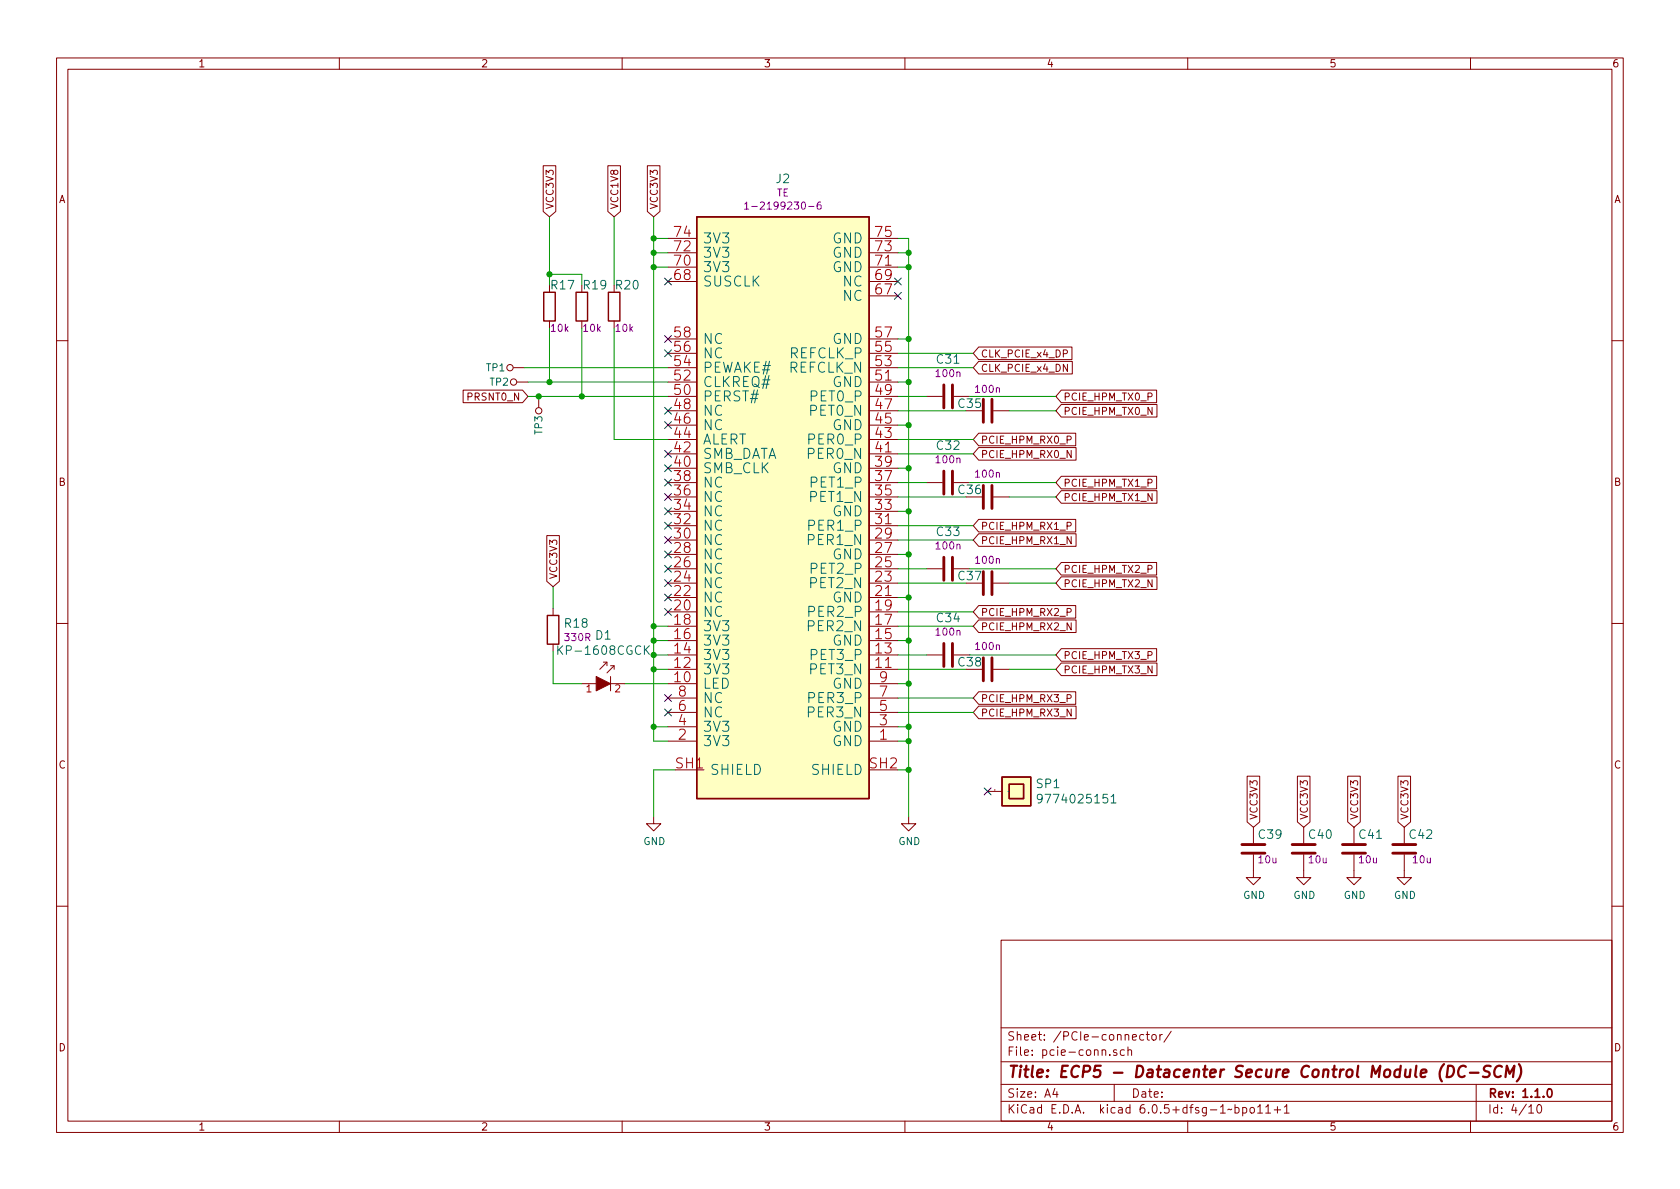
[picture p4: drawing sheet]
<svg xmlns="http://www.w3.org/2000/svg" width="297mm" height="210mm" viewBox="0 0 297 210" stroke-linecap="round" stroke-linejoin="round" font-family="sans-serif">
<g fill="none" stroke="#840000" stroke-width=".18">
<path d="M10 10.2h277v190.1h-277zM12 12.2h273v186.1h-273zM60 10.2v2M110 10.2v2M160 10.2v2M210 10.2v2M260 10.2v2M96 29.3h2.3v8.1l-1.1 .9-1.2-.9zM107.5 29.3h2.2v8.1l-1.1 .9-1.1-.9zM114.5 29.3h2.2v8.1l-1.1 .9-1.1-.9zM97.2 56.8v1.2M102.9 56.8v1.2"/>
<path d="M108.6 56.8v1.2M118.1 59.9h5.1M118.1 49.8h5.1M118.1 47.2h5.1M118.1 44.7h5.1M118.1 42.2h5.1M153.7 59.9h5M153.7 52.3h5M153.7 49.8h5M153.7 47.2h5M153.7 44.7h5M153.7 42.2h5"/>
<path d="M10 60.2h2M81.9 69h10.5l.9 1.1-.9 1.1h-10.5zM90.8 65h1.9M91.4 67.6h1.9M95.2 70.1v1.9M118.1 72.6h5.1M118.1 67.6h5.1M118.1 65h5.1M118.1 77.7h5.1M118.1 75.2h5.1M118.1 70.1h5.1M118.1 62.5h5.1"/>
<path d="M153.7 72.6h5M153.7 67.6h5M153.7 65h5M153.7 77.7h5M153.7 75.2h5M153.7 70.1h5M153.7 62.5h5M163.8 70.1h2.8M168.7 70.1h2.7M173 61.4h16.5v2.2h-16.5l-.9-1.1zM173 76.6h17.2v2.2h-17.2l-.9-1.1zM173 79.1h17.3v2.3h-17.3l-.9-1.1z"/>
<path d="M173 63.9h16.6v2.2h-16.6l-.9-1.1zM175.6 72.6h2.8M187.6 71.5h17v2.2h-17l-.9-1.1zM187.6 69h16.9v2.2h-16.9l-.9-1.1zM285 60.2h2M96.7 94.7h2.2v8.1l-1.1 1-1.1-1zM118.1 98h5.1M118.1 95.5h5.1M118.1 93h5.1M118.1 90.4h5.1M118.1 87.9h5.1M118.1 85.3h5.1"/>
<path d="M118.1 82.8h5.1M118.1 80.3h5.1M153.7 98h5M153.7 95.5h5M153.7 93h5M153.7 90.4h5M153.7 87.9h5M153.7 85.3h5M153.7 82.8h5M153.7 80.3h5M163.8 85.3h2.8M168.7 85.3h2.7"/>
<path d="M173 94.4h17.3v2.2h-17.3l-.9-1.1zM173 91.8h17.2v2.3h-17.2l-.9-1.1zM175.6 87.9h2.8M187.6 84.2h16.9v2.2h-16.9l-.9-1.1zM187.6 86.8h17v2.2h-17l-.9-1.1zM187.6 99.5h16.9v2.2h-16.9l-.9-1.1zM10 110.2h2M97.8 107.6v1.2M97.8 113.9v1.3M106.7 117.1h.6v.6M107.3 117.1l-1.3 1.3M107.9 117.7h.7v.7"/>
<path d="M107.9 119.6v2.6M108.6 117.7l-1.3 1.3M118.1 115.8h5.1M118.1 100.6h5.1M118.1 103.1h5.1M118.1 118.4h5.1M118.1 113.3h5.1M118.1 110.7h5.1M118.1 108.2h5.1M118.1 105.7h5.1M153.7 115.8h5M153.7 100.6h5"/>
<path d="M153.7 103.1h5M153.7 118.4h5M153.7 113.3h5M153.7 110.7h5M153.7 108.2h5M153.7 105.7h5M163.8 115.8h2.8M163.8 100.6h2.8M168.7 115.8h2.7M168.7 100.6h2.7M173 109.6h17.3v2.2h-17.3l-.9-1.1zM173 107.1h17.2v2.2h-17.2l-.9-1.1z"/>
<path d="M175.6 103.1h2.8M175.6 118.4h2.8M187.6 117.2h17v2.3h-17l-.9-1.1zM187.6 114.7h16.9v2.2h-16.9l-.9-1.1zM187.6 102h17v2.2h-17l-.9-1.1zM285 110.2h2M102.9 120.9h2.5M107.9 120.9h2.6M118.1 131.1h5.1M118.1 120.9h5.1M118.1 128.5h5.1M118.1 126h5.1"/>
<path d="M118.1 123.4h5.1M119.4 136.1h5.1M153.7 131.1h5M153.7 120.9h5M153.7 128.5h5M153.7 126h5M153.7 123.4h5M153.7 136.1h5M173 124.9h17.3v2.2h-17.3l-.9-1.1zM173 122.3h17.2v2.2h-17.2l-.9-1.1zM174.6 139.9h2.6M220.5 137.3h2.2v8l-1.1 1-1.1-1z"/>
<path d="M229.4 137.3h2.2v8l-1.1 1-1.1-1zM238.3 137.3h2.2v8l-1.1 1-1.1-1zM247.2 137.3h2.2v8l-1.1 1-1.1-1zM115.6 144.4v1.3h1.2l-1.2 1.2-1.3-1.2h1.3M160.7 144.4v1.3h1.2l-1.2 1.2-1.3-1.2h1.3M221.6 151.1v4.1h1.3l-1.3 1.3-1.3-1.3h1.3M221.6 146.3v2.8M230.5 151.1v4.1h1.3l-1.3 1.3-1.3-1.3h1.3M230.5 146.3v2.8M239.4 151.1v4.1h1.3l-1.3 1.3-1.3-1.3h1.3M239.4 146.3v2.8M248.3 151.1v4.1h1.3l-1.3 1.3-1.3-1.3h1.3"/>
<path d="M248.3 146.3v2.8M10 160.2h2M177 166.3h108v32h-108zM285 160.2h2M60 198.3v2M110 198.3v2M160 198.3v2M177 194.8h108M177 191.8h108M177 187.8h108M177 181.8h108M186.5 192.5l-.4 1h1"/>
<path d="M186.9 193v1M196.2 186.5v.1M197 191.8v3M197.4 185.7l-.3-.1-.2 .2v.3l.5 .1v.4h-.5M198.8 185.7l-.4-.1-.3 .3v.4l.1 .3h.6M199.4 185.8l.2-.2 .4 .1 .1 .9M199.4 185.1v1.5M202.2 183l-.4-.1-.3 .3v.4l.1 .3h.6M202.6 182.9h.6M202.9 182.4v1.3l.3 .2M203.8 183l.3-.1 .3 .3v.4l-.3 .3h-.3l-.2-.3v-.4zM205.1 182.9v1"/>
<path d="M205.5 182.9l-.3 .1-.1 .2M207.1 182.4l-1.3 1.9M210 198.3v2M218.4 195.9l.4-.1 .3 .3v.4l-.2 .3h-.5M218.4 195.3v1.5M219.7 195.9l.4-.1 .3 .3v.4l-.1 .3h-.6M219.7 195.8v1.5M221.1 196l.2-.2 .4 .2 .1 .5-.2 .3h-.3l-.2-.1zM222.4 195.8l.4-.5v1.5M222.4 196.8h.8M223.8 195.8l.4-.5v1.5M223.8 196.8h.8"/>
<path d="M225.3 196.3h1.1M225.9 195.7v1.1M227.1 195.8l.4-.5v1.5M227.1 196.8h.8M260 198.3v2M261 191.8v6.5M270.3 195.8l.4-.5v1.5M270.3 196.8h.9M271.9 195.4l.2-.1a.81 .81 0 0 1 .6 .7 .81 .81 0 0 1-.3 .8h-.2a.81 .81 0 0 1-.6-.6 .81 .81 0 0 1 .3-.8z"/>
<circle cx="90.2" cy="65" r=".56"/>
<circle cx="90.8" cy="67.6" r=".56"/>
<circle cx="95.2" cy="72.6" r=".56"/>
</g>
<path d="M273.8 192.6l.1-.1a.81 .81 0 0 1 .6 .7 .81 .81 0 0 1-.3 .8h-.1a.82 .82 0 0 1-.6-.6 .82 .82 0 0 1 .3-.8z" fill="none" stroke="#840000" stroke-width=".3"/>
<path d="M256 188.5h.5a1.08 1.08 0 0 1 .6 1 1.08 1.08 0 0 1-.8 1h-.5zM259.2 188.7a.88 .88 0 0 0-1-.1 .88 .88 0 0 0-.4 1 .69 .69 0 0 0 .3 .8 .69 .69 0 0 0 .9-.1M259.9 189.7h1.5M263.6 188.6a.84 .84 0 0 0-1.1 .1 .44 .44 0 0 0 .2 .7l.4 .1a.49 .49 0 0 1 .3 .5 .49 .49 0 0 1-.5 .5l-.7-.1M265.5 188.7a.88 .88 0 0 0-1-.1 .88 .88 0 0 0-.3 1 .69 .69 0 0 0 .3 .8 .69 .69 0 0 0 .8-.1M266.2 190.5l.2-2 .5 1.4 .9-1.4-.3 2M268.6 188.2a2.31 2.31 0 0 1-.4 3" fill="none" stroke="#840000" stroke-width=".4"/>
<g fill="none" stroke="#840000" stroke-width=".51">
<path d="M166.9 68.1v4M168.4 68.1v4M173.9 70.6v4.1M175.4 70.6v4.1M166.9 83.3v4.1M166.9 98.5v4.1M168.4 83.3v4.1M168.4 98.5v4.1M173.9 85.8v4.1M175.4 85.8v4.1M166.9 113.8v4.1M168.4 113.8v4.1"/>
<path d="M173.9 101.1v4.1M173.9 116.3v4.1M175.4 101.1v4.1M175.4 116.3v4.1M219.6 150.9h4M219.6 149.3h4M228.5 150.9h4M228.5 149.3h4M237.4 150.9h4M237.4 149.3h4M246.3 150.9h4M246.3 149.3h4"/>
</g>
<g fill="#ffffc2" stroke="#ffffc2" stroke-width=".18">
<path d="M177.2 137.4h5v5.1h-5z"/>
<path d="M178.4 138.7h2.6v2.5h-2.6z"/>
<path d="M123.2 38.3h30.5v102.9h-30.5z"/>
</g>
<path d="M123.2 38.3h30.5v102.9h-30.5zM96.1 51.7h2.1v5.1h-2.1zM101.9 51.7h2v5.1h-2zM107.6 51.7h2v5.1h-2zM96.8 108.8h2v5.1h-2zM177.2 137.4h5v5.1h-5zM178.4 138.7h2.6v2.5h-2.6z" fill="none" stroke="#840000" stroke-width=".25"/>
<path d="M98.6 114.2v1.5M99.5 114.2l-.9 .9M114.2 114.8l.6 .9M114.8 114.2l-.9 .9M178.3 140h.1M184.3 141.1l-.3 .3-.5-.1-.1-.2 .1-.6h.5l.2 .1a1.01 1.01 0 0 1-.4 1.4h-.3M196.5 140.9l.4-.4v1.5M196.5 142h.8" fill="none" stroke="#006464" stroke-width=".18"/>
<path d="M175.9 139.7h.1" fill="none" stroke="#a90000" stroke-width=".18"/>
<path d="M131.7 36.1l.3-.4v1.3M131.7 37h.7M132.9 36.5h1M145.1 35.7l-.4 .1a.85 .85 0 0 0 0 1.2l.4-.1 .1-.5-.2-.2-.4 .1-.1 .1" fill="none" stroke="#840084" stroke-width=".18"/>
<path d="M105.4 119.6l2.5 1.3-2.5 1.3z" fill="#840000" stroke="#840000" stroke-width=".18"/>
<g fill="none" stroke="#009600" stroke-width=".18">
<path d="M97.2 38.3v12.1M108.6 38.3v12.1M115.6 38.3v92.8h2.5M97.2 48.5h5.7v1.9M97.2 58v9.6M102.9 58v12.1M108.6 58v19.7h9.5M115.6 42.2h2.5M115.6 44.7h2.5M115.6 47.2h2.5M158.7 42.2h2v102.2M158.7 44.7h2"/>
<path d="M158.7 47.2h2M158.7 59.9h2M92.7 65h25.4M93.3 67.6h24.8M93.3 70.1h24.8M158.7 77.7h13.4M158.7 67.6h2M158.7 70.1h5.1M158.7 65h13.4M158.7 62.5h13.4M158.7 72.6h12.1M158.7 75.2h2"/>
<path d="M171.4 70.1h15.3M178.4 72.6h8.3M158.7 85.3h5.1M158.7 87.9h12.1M158.7 80.3h13.4M158.7 93h13.4M158.7 95.5h13.4M158.7 82.8h2M158.7 90.4h2M158.7 98h2M171.4 85.3h15.3M178.4 87.9h8.3"/>
<path d="M97.8 103.8v3.8M97.8 115.2v5.7h5.1M115.6 110.7h2.5M115.6 118.4h2.5M115.6 115.8h2.5M115.6 113.3h2.5M158.7 110.7h13.4M158.7 118.4h12.1M158.7 115.8h5.1M158.7 113.3h2M158.7 100.6h5.1M158.7 103.1h12.1"/>
<path d="M158.7 108.2h13.4M158.7 105.7h2M171.4 115.8h15.3M171.4 100.6h15.3M178.4 118.4h8.3M178.4 103.1h8.3M110.5 120.9h7.6M115.6 128.5h2.5M119.4 136.1h-3.8v8.3M158.7 128.5h2M158.7 136.1h2M158.7 131.1h2"/>
<path d="M158.7 120.9h2M158.7 123.4h13.4M158.7 126h13.4"/>
</g>
<g fill="none" stroke="#000084" stroke-width=".18">
<path d="M117.5 49.2l1.2 1.2M117.5 59.3l1.2 1.2M118.7 49.2l-1.2 1.2M118.7 59.3l-1.2 1.2M158.1 49.2l1.3 1.2M158.1 51.7l1.3 1.2M159.4 49.2l-1.3 1.2M159.4 51.7l-1.3 1.2M117.5 72l1.2 1.2M117.5 61.9l1.2 1.2M117.5 74.6l1.2 1.2M117.5 79.6l1.2 1.3"/>
<path d="M118.7 72l-1.2 1.2M118.7 61.9l-1.2 1.2M118.7 74.6l-1.2 1.2M118.7 79.6l-1.2 1.3M117.5 82.2l1.2 1.2M117.5 89.8l1.2 1.2M117.5 87.3l1.2 1.2M117.5 84.7l1.2 1.2M117.5 92.3l1.2 1.3M117.5 94.9l1.2 1.2M117.5 97.4l1.2 1.2M117.5 100l1.2 1.2"/>
<path d="M118.7 82.2l-1.2 1.2M118.7 89.8l-1.2 1.2M118.7 87.3l-1.2 1.2M118.7 84.7l-1.2 1.2M118.7 92.3l-1.2 1.3M118.7 94.9l-1.2 1.2M118.7 97.4l-1.2 1.2M118.7 100l-1.2 1.2M117.5 102.5l1.2 1.2M117.5 105l1.2 1.3M117.5 107.6l1.2 1.2M118.7 102.5l-1.2 1.2"/>
<path d="M118.7 105l-1.2 1.3M118.7 107.6l-1.2 1.2M117.5 122.8l1.2 1.2M117.5 125.4l1.2 1.2M118.7 122.8l-1.2 1.2M118.7 125.4l-1.2 1.2M174 139.3l1.2 1.3M175.2 139.3l-1.2 1.3"/>
</g>
<g fill="#009600" stroke="#009600" stroke-width=".18">
<circle cx="160.7" cy="105.7" r=".46"/>
<circle cx="160.7" cy="113.3" r=".46"/>
<circle cx="160.7" cy="120.9" r=".46"/>
<circle cx="160.7" cy="128.5" r=".46"/>
<circle cx="115.6" cy="44.7" r=".46"/>
<circle cx="160.7" cy="47.2" r=".46"/>
<circle cx="160.7" cy="44.7" r=".46"/>
<circle cx="160.7" cy="59.9" r=".46"/>
<circle cx="160.7" cy="67.6" r=".46"/>
<circle cx="160.7" cy="75.2" r=".46"/>
<circle cx="160.7" cy="82.8" r=".46"/>
<circle cx="160.7" cy="90.4" r=".46"/>
<circle cx="160.7" cy="98" r=".46"/>
<circle cx="115.6" cy="118.4" r=".46"/>
<circle cx="115.6" cy="115.8" r=".46"/>
<circle cx="115.6" cy="113.3" r=".46"/>
<circle cx="115.6" cy="110.7" r=".46"/>
<circle cx="115.6" cy="128.5" r=".46"/>
<circle cx="115.6" cy="42.2" r=".46"/>
<circle cx="97.2" cy="48.5" r=".46"/>
<circle cx="97.2" cy="67.6" r=".46"/>
<circle cx="102.9" cy="70.1" r=".46"/>
<circle cx="95.2" cy="70.1" r=".46"/>
<circle cx="115.6" cy="47.2" r=".46"/>
<circle cx="160.7" cy="131.1" r=".46"/>
<circle cx="160.7" cy="136.1" r=".46"/>
</g>
<text font-size="2.8" fill="#840000" x="178" y="190.6">Title: ECP5 - Datacenter Secure Control Module (DC-SCM)</text>
<g font-size="2.5" fill="#a90000">
<text x="119.3" y="41.9">74</text>
<text x="154.8" y="41.9">75</text>
<text x="119.3" y="47">70</text>
<text x="119.3" y="44.4">72</text>
<text x="154.8" y="47">71</text>
<text x="154.8" y="44.4">73</text>
<text x="119.3" y="49.5">68</text>
<text x="154.8" y="52.1">67</text>
<text x="154.8" y="49.5">69</text>
<text x="119.3" y="59.7">58</text>
<text x="154.8" y="59.7">57</text>
<text x="119.3" y="64.8">54</text>
<text x="119.3" y="62.2">56</text>
<text x="154.8" y="64.8">53</text>
<text x="154.8" y="62.2">55</text>
<text x="119.3" y="69.8">50</text>
<text x="119.3" y="67.3">52</text>
<text x="154.8" y="69.8">49</text>
<text x="154.8" y="67.3">51</text>
<text x="119.3" y="77.5">44</text>
<text x="119.3" y="74.9">46</text>
<text x="119.3" y="72.4">48</text>
<text x="154.8" y="77.5">43</text>
<text x="154.8" y="74.9">45</text>
<text x="154.8" y="72.4">47</text>
<text x="119.3" y="82.5">40</text>
<text x="119.3" y="80">42</text>
<text x="154.8" y="82.5">39</text>
<text x="154.8" y="80">41</text>
<text x="119.3" y="87.6">36</text>
<text x="119.3" y="85.1">38</text>
<text x="154.8" y="87.6">35</text>
<text x="154.8" y="85.1">37</text>
<text x="119.3" y="95.2">30</text>
<text x="119.3" y="92.7">32</text>
<text x="119.3" y="90.2">34</text>
<text x="154.8" y="95.2">29</text>
<text x="154.8" y="92.7">31</text>
<text x="154.8" y="90.2">33</text>
<text x="119.3" y="100.3">26</text>
<text x="119.3" y="97.8">28</text>
<text x="154.8" y="100.3">25</text>
<text x="154.8" y="97.8">27</text>
<text x="119.3" y="107.9">20</text>
<text x="119.3" y="105.4">22</text>
<text x="119.3" y="102.9">24</text>
<text x="154.8" y="107.9">19</text>
<text x="154.8" y="105.4">21</text>
<text x="154.8" y="102.9">23</text>
<text x="119.3" y="113">16</text>
<text x="119.3" y="110.5">18</text>
<text x="154.8" y="113">15</text>
<text x="154.8" y="110.5">17</text>
<text x="119.3" y="118.1">12</text>
<text x="119.3" y="115.6">14</text>
<text x="154.8" y="118.1">11</text>
<text x="154.8" y="115.6">13</text>
<text x="119.3" y="120.6">10</text>
<text x="120" y="125.7">6</text>
<text x="120" y="123.2">8</text>
<text x="155.5" y="125.7">5</text>
<text x="155.5" y="123.2">7</text>
<text x="155.5" y="120.6">9</text>
<text x="120" y="130.8">2</text>
<text x="120" y="128.3">4</text>
<text x="155.5" y="130.8">1</text>
<text x="155.5" y="128.3">3</text>
<text x="119.5" y="135.9">SH1</text>
<text x="153.8" y="135.9">SH2</text>
</g>
<g font-size="2.5" fill="#006464">
<text x="124.2" y="45.6">3V3</text>
<text x="124.2" y="43">3V3</text>
<text x="147.2" y="45.6">GND</text>
<text x="147.2" y="43">GND</text>
<text x="124.2" y="50.7">SUSCLK</text>
<text x="124.2" y="48.1">3V3</text>
<text x="147.2" y="48.1">GND</text>
<text x="149.1" y="53.2">NC</text>
<text x="149.1" y="50.7">NC</text>
<text x="124.2" y="65.9">PEWAKE#</text>
<text x="124.2" y="63.4">NC</text>
<text x="124.2" y="60.8">NC</text>
<text x="139.4" y="65.9">REFCLK_N</text>
<text x="139.6" y="63.4">REFCLK_P</text>
<text x="147.2" y="60.8">GND</text>
<text x="124.2" y="71">PERST#</text>
<text x="124.2" y="68.4">CLKREQ#</text>
<text x="143.4" y="71">PET0_P</text>
<text x="147.2" y="68.4">GND</text>
<text x="124.2" y="76.1">NC</text>
<text x="124.2" y="73.5">NC</text>
<text x="143.3" y="73.5">PET0_N</text>
<text x="147.2" y="76.1">GND</text>
<text x="124.2" y="83.7">SMB_CLK</text>
<text x="124.2" y="81.1">SMB_DATA</text>
<text x="124.2" y="78.6">ALERT</text>
<text x="143" y="81.1">PER0_N</text>
<text x="143.2" y="78.6">PER0_P</text>
<text x="147.2" y="83.7">GND</text>
<text x="124.2" y="88.8">NC</text>
<text x="124.2" y="86.2">NC</text>
<text x="143.3" y="88.8">PET1_N</text>
<text x="143.4" y="86.2">PET1_P</text>
<text x="124.2" y="93.8">NC</text>
<text x="124.2" y="91.3">NC</text>
<text x="143.2" y="93.8">PER1_P</text>
<text x="147.2" y="91.3">GND</text>
<text x="124.2" y="101.5">NC</text>
<text x="124.2" y="98.9">NC</text>
<text x="124.2" y="96.4">NC</text>
<text x="143" y="96.4">PER1_N</text>
<text x="143.4" y="101.5">PET2_P</text>
<text x="147.2" y="98.9">GND</text>
<text x="124.2" y="106.5">NC</text>
<text x="124.2" y="104">NC</text>
<text x="143.3" y="104">PET2_N</text>
<text x="147.2" y="106.5">GND</text>
<text x="124.2" y="111.6">3V3</text>
<text x="124.2" y="109.1">NC</text>
<text x="143" y="111.6">PER2_N</text>
<text x="143.2" y="109.1">PER2_P</text>
<text x="124.2" y="119.2">3V3</text>
<text x="124.2" y="116.7">3V3</text>
<text x="124.2" y="114.2">3V3</text>
<text x="143.3" y="119.2">PET3_N</text>
<text x="143.4" y="116.7">PET3_P</text>
<text x="147.2" y="114.2">GND</text>
<text x="124.2" y="121.8">LED</text>
<text x="124.2" y="124.3">NC</text>
<text x="143.2" y="124.3">PER3_P</text>
<text x="147.2" y="121.8">GND</text>
<text x="124.2" y="131.9">3V3</text>
<text x="124.2" y="129.4">3V3</text>
<text x="124.2" y="126.9">NC</text>
<text x="143" y="126.9">PER3_N</text>
<text x="147.2" y="131.9">GND</text>
<text x="147.2" y="129.4">GND</text>
<text x="125.5" y="137">SHIELD</text>
<text x="143.6" y="137">SHIELD</text>
</g>
<g font-size="2.1" fill="#006464">
<text x="137.2" y="32.4">J2</text>
<text x="97.5" y="51.2">R17</text>
<text x="103.2" y="51.2">R19</text>
<text x="108.9" y="51.2">R20</text>
<text x="165.7" y="64.3">C31</text>
<text x="169.5" y="72.1">C35</text>
<text x="165.7" y="79.5">C32</text>
<text x="169.5" y="87.4">C36</text>
<text x="165.7" y="94.8">C33</text>
<text x="169.5" y="102.6">C37</text>
<text x="99.9" y="111">R18</text>
<text x="105.3" y="113.1">D1</text>
<text x="165.7" y="110">C34</text>
<text x="99.4" y="115.8">KP-1608CGCK</text>
<text x="169.5" y="117.9">C38</text>
<text x="183.3" y="139.4">SP1</text>
<text x="184.5" y="142.1">9774025151</text>
<text x="222.6" y="148.3">C39</text>
<text x="231.5" y="148.3">C40</text>
<text x="240.4" y="148.3">C41</text>
<text x="249.3" y="148.3">C42</text>
</g>
<g font-size="2.1" fill="#840000">
<text x="178" y="184">Sheet: /PCIe-connector/</text>
<text x="178" y="186.7">File: pcie-conn.sch</text>
<text x="178" y="196.9">KiCad E.D.A. kicad 6.0.5+dfsg-1~bpo11+1</text>
<text x="178" y="194.1">Size: A4</text>
<text x="200" y="194.1">Date:</text>
<text x="263" y="194.1">Rev: 1.1.0</text>
<text x="263" y="196.9">Id: 4/10</text>
</g>
<g font-size="1.8" fill="#840000">
<text x="35" y="11.9">1</text>
<text x="85" y="11.9">2</text>
<text x="135" y="11.9">3</text>
<text x="185" y="11.9">4</text>
<text x="235" y="11.9">5</text>
<text x="285" y="11.9">6</text>
<text x="10.3" y="35.9">A</text>
<text x="285.3" y="35.9">A</text>
<text x="97.9" y="37.1" transform="rotate(-90 97.9 37.1)">VCC3V3</text>
<text x="109.3" y="37.1" transform="rotate(-90 109.3 37.1)">VCC1V8</text>
<text x="116.3" y="37.1" transform="rotate(-90 116.3 37.1)">VCC3V3</text>
<text x="173.4" y="63.2">CLK_PCIE_x4_DP</text>
<text x="173.4" y="65.7">CLK_PCIE_x4_DN</text>
<text x="82.8" y="70.8">PRSNT0_N</text>
<text x="188" y="70.8">PCIE_HPM_TX0_P</text>
<text x="188" y="73.4">PCIE_HPM_TX0_N</text>
<text x="173.4" y="78.4">PCIE_HPM_RX0_P</text>
<text x="173.4" y="81">PCIE_HPM_RX0_N</text>
<text x="10.3" y="85.9">B</text>
<text x="188" y="86.1">PCIE_HPM_TX1_P</text>
<text x="188" y="88.6">PCIE_HPM_TX1_N</text>
<text x="285.3" y="85.9">B</text>
<text x="173.4" y="93.7">PCIE_HPM_RX1_P</text>
<text x="173.4" y="96.2">PCIE_HPM_RX1_N</text>
<text x="188" y="101.3">PCIE_HPM_TX2_P</text>
<text x="98.5" y="102.5" transform="rotate(-90 98.5 102.5)">VCC3V3</text>
<text x="188" y="103.8">PCIE_HPM_TX2_N</text>
<text x="173.4" y="111.5">PCIE_HPM_RX2_N</text>
<text x="173.4" y="108.9">PCIE_HPM_RX2_P</text>
<text x="188" y="119.1">PCIE_HPM_TX3_N</text>
<text x="188" y="116.5">PCIE_HPM_TX3_P</text>
<text x="173.4" y="124.2">PCIE_HPM_RX3_P</text>
<text x="173.4" y="126.7">PCIE_HPM_RX3_N</text>
<text x="10.3" y="135.9">C</text>
<text x="285.3" y="135.9">C</text>
<text x="222.3" y="145" transform="rotate(-90 222.3 145)">VCC3V3</text>
<text x="231.2" y="145" transform="rotate(-90 231.2 145)">VCC3V3</text>
<text x="240.1" y="145" transform="rotate(-90 240.1 145)">VCC3V3</text>
<text x="249" y="145" transform="rotate(-90 249 145)">VCC3V3</text>
<text x="10.3" y="185.9">D</text>
<text x="285.3" y="185.9">D</text>
<text x="35" y="199.9">1</text>
<text x="85" y="199.9">2</text>
<text x="135" y="199.9">3</text>
<text x="185" y="199.9">4</text>
<text x="235" y="199.9">5</text>
<text x="285" y="199.9">6</text>
</g>
<g font-size="1.8" fill="#840084">
<text x="137.3" y="34.7">TE</text>
<text x="133.4" y="37.1">1-2199230-6</text>
<text x="97.5" y="58.7">10k</text>
<text x="103.2" y="58.7">10k</text>
<text x="108.9" y="58.7">10k</text>
<text x="165.6" y="66.7">100n</text>
<text x="172.6" y="69.5">100n</text>
<text x="165.6" y="81.9">100n</text>
<text x="172.6" y="84.4">100n</text>
<text x="165.6" y="97.1">100n</text>
<text x="172.6" y="99.7">100n</text>
<text x="100" y="113.4">330R</text>
<text x="165.6" y="112.4">100n</text>
<text x="172.6" y="114.9">100n</text>
<text x="222.6" y="152.6">10u</text>
<text x="231.5" y="152.6">10u</text>
<text x="240.4" y="152.6">10u</text>
<text x="249.9" y="152.6">10u</text>
</g>
<g font-size="1.8" fill="#006464">
<text x="86" y="65.7">TP1</text>
<text x="86.6" y="68.2">TP2</text>
<text x="95.9" y="76.8" transform="rotate(-90 95.9 76.8)">TP3</text>
<text x="113.7" y="149.4">GND</text>
<text x="158.8" y="149.4">GND</text>
<text x="219.8" y="158.9">GND</text>
<text x="228.7" y="158.9">GND</text>
<text x="237.6" y="158.9">GND</text>
<text x="246.4" y="158.9">GND</text>
</g>
<g font-size="1.8" fill="#a90000">
<text x="103.6" y="122.4">1</text>
<text x="108.7" y="122.4">2</text>
</g>
</svg>
